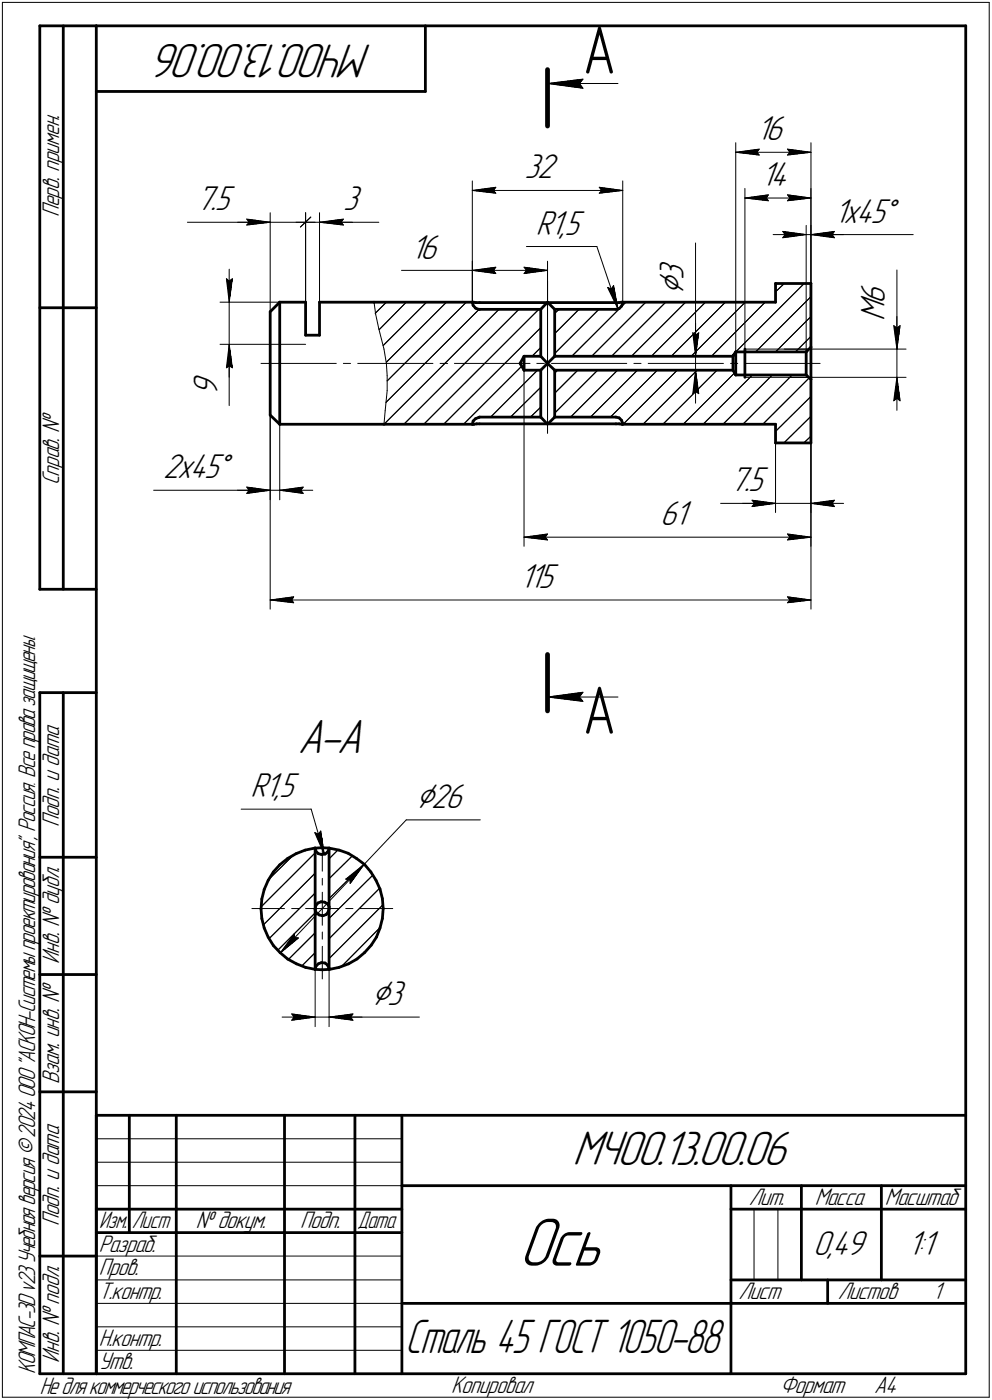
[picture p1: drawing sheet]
<svg xmlns="http://www.w3.org/2000/svg" width="211mm" height="298mm" viewBox="0 0 211 298" stroke-linecap="round" stroke-linejoin="round" font-family="sans-serif">
<g fill="none" stroke="#000" stroke-width=".21">
<path d="M.5 .5v297zM.5 .5h210zM116.5 17.8l7.5-1zM116.5 17.8l7.5 1zM116.5 17.8h15zM123.3 17.8l.7 1zM124 16.8l-.7 1zM210.5 .5v297zM100.5 38.5v25.8zM105.5 39.9l-.5 .7zM127.5 39.9l.5 .7zM127.5 39.9l5 .7z"/>
<path d="M132.5 38.5v25.8zM156.5 32.4l5-.7zM156.5 32.4l5 .6zM156.5 32.4h16.1zM156.5 30.4v44.5zM161 32.4l.5 .6zM161.5 31.7l-.5 .7zM167.6 33l5-.6zM167.6 31.7l.5 .7zM167.6 31.7l5 .7zM168.1 32.4l-.5 .6zM172.6 30.4v43.5z"/>
<path d="M39.9 47.3h17.6zM48.2 59.4l.6 .5zM48.2 59.4l.6 4.9zM48.8 59.9l.6-.5zM48.8 57.3v7zM49.4 59.4l-.6 4.9zM50.5 47.3h7zM52.5 46.7l5 .6zM52.5 46.7l.5 .6zM52.5 47.9l5-.6zM53 47.3l-.5 .6zM57.5 47.3h7.5z"/>
<path d="M57.5 45.3v21.1zM63 47.3h2zM63.9 48.3l2.2-2.1zM65 47.3h3zM65 45.3v19zM65 47.3h2.1zM68 47.3l5.1 .6zM68 47.3l5.1-.6zM68 47.3h7zM68 45.3v19zM68 47.3h12.6zM72.6 47.3l.5 .6z"/>
<path d="M73.1 46.7l-.5 .6zM85.4 57.6h15.1zM100.5 40.6l5-.7zM100.5 40.6l5 .5zM100.5 40.6h32zM100.5 57.6l5-.7zM100.5 57.6l5 .7zM100.5 57.6h16zM100.5 55.6v8.7zM105 40.6l.5 .5zM105 57.6l.5 .7zM105.5 56.9l-.5 .7z"/>
<path d="M111.5 58.3l5-.7zM111.5 56.9l.5 .7zM111.5 56.9l5 .7zM112 52.5h15zM112 57.6l-.5 .7zM116.5 59.9v19.4zM116.5 59.9v13.8zM116.5 55.6v8.8zM127 52.5l4.5 13.3zM127.5 41.1l5-.5zM128 40.6l-.5 .5zM148 51.7v24.2z"/>
<path d="M158.5 42.2l5-.7zM158.5 42.2l5 .6zM158.5 42.2h14.1zM158.5 40.1v34.8zM163.1 42.2l.4 .6zM163.5 41.5l-.4 .7zM164.5 50h7zM166.5 49.3l5 .7zM166.5 49.3l.5 .7zM166.5 50.6l5-.6zM167 50l-.5 .6zM167.6 42.8l5-.6z"/>
<path d="M167.6 41.5l.5 .7zM167.6 41.5l5 .7zM168.1 42.2l-.5 .6zM171.5 50h1.1zM171.5 48v26.9zM172.6 50l4.9 .6zM172.6 50l4.9-.7zM172.6 50h6.9zM172.6 48v26.8zM172.6 50h21.7zM172.6 40.1v36.2zM177 50l.5 .6z"/>
<path d="M177.5 49.3l-.5 .7zM190.8 57.5v16.8zM46.8 73.3h18.2zM46.8 64.3h12.7zM48.2 78.3l.6-.4zM48.8 73.3l-.6 5zM48.8 77.9l.6 .4zM48.8 73.3l.6 5zM48.8 73.3v7zM48.8 64.3v9zM48.8 73.3v13.1zM55.5 77.4h16z"/>
<path d="M73.1 77.4h1.5zM76.1 77.4h16zM79.6 64.3l.3 2.6zM79.9 66.9l.7 3.1zM80.6 70l1.1 4.3zM81.7 74.3l.5 3.1zM82.2 77.4l.2 2.6zM82.2 77.1l12.8-12.8zM82.2 64.3l-2.4 2.4zM86.4 64.3l-5.7 5.9zM90.8 64.3l-9.3 9.3zM93.6 77.4h1.6z"/>
<path d="M96.7 77.4h16.1zM111.5 78.8v37.5zM114.2 77.4h1.6zM115.1 74l-1.9 1.9zM116.5 75.2v1.8zM116.5 78.4v13.9zM117.3 77.4h16zM118 75.3l9.4-9.4zM118 71l5.2-5.1zM118 66.7l1-.8zM118.6 78.8l-.6 .7zM121.7 75.9l11.5-11.6z"/>
<path d="M122.9 78.8l-4.9 4.9zM129.3 61.2l2.2 4.6zM129.3 61.2l.7 .4zM130.6 60.8l-.6 .8zM130.6 60.8l.9 5zM134.4 75.9l11.5-11.6zM134.9 77.4h1.5zM135.6 78.8l-10 10zM137.4 64.3l-11.5 11.6zM137.9 77.4h16zM141.6 64.3l-11.5 11.6zM146 78.8h9.4z"/>
<path d="M146 75.9h9zM147.1 75.9l11.5-11.6zM147.4 70.9l.6 .5zM147.4 70.9l.6 5zM148 78.8l-.6 5zM148 78.8l.7 5zM148 78.8v7.1zM148 71.4l.7-.5zM148 68.8v7.1zM148 75.9v2.9zM148.3 78.8l-11.5 11.5zM148.7 70.9l-.7 5z"/>
<path d="M150.1 64.3l-11.5 11.6zM154.3 64.3l-11.5 11.6zM155.4 77.4h1.6zM156.3 79.4l-10.9 10.9zM156.5 74.9l-.9 1zM156.5 74.9l14.6-14.5zM158.5 77.4h16zM158.5 74.3h13.5zM160.8 74.9l11.8-11.7zM162.8 64.3l-11.4 11.6zM165 74.9l7.6-7.5zM165 62.1l1.9-1.7z"/>
<path d="M166.9 74.3h25.9zM169.2 74.9l3.4-3.3zM190.2 69.3l.6 .5zM190.2 69.3l.6 5zM190.8 69.8l.7-.5zM190.8 67.4v6.9zM190.8 74.3v6zM191.5 69.3l-.7 5zM57.5 88.4v18zM57.5 88.4v41.3zM59.5 90.3v16.1zM81.7 90.3l24.5-24.4z"/>
<path d="M82 87.5l-.3 2.8zM82.1 85.7l19.8-19.8zM82.4 80v3.1zM82.4 83.1l-.4 4.4zM82.4 81.1l16.8-16.8zM85.9 90.3l24.5-24.4zM90.2 90.3l24.4-24.4zM94.4 90.3l20.7-20.5zM98.6 90.3l12.4-12.3zM104.4 88.8l10-10zM108.6 88.8l6.5-6.3zM112.9 88.8l2.2-2.1z"/>
<path d="M118 88l9.2-9.2zM121.4 88.8l10-10zM129.9 88.8l10-10zM132.6 90.3l11.5-11.5zM141.1 90.3l11.5-11.5zM147.4 83.8l.6-.4zM148 83.4l.7 .4zM149.6 90.3l10.5-10.5zM153.8 90.3l10.5-10.5zM158.1 90.3l10.5-10.5zM158.5 80.3h13.5zM162.3 90.3l9.9-9.9z"/>
<path d="M165 94.3v14.8zM165 91.9l7.6-7.5zM166.8 94.3l5.8-5.7zM167.8 80.3h25zM171 94.3l1.6-1.4zM172.6 94.3v35.4zM172.6 94.3v14.8zM172.6 94.3v22zM190.2 85.3l.6-.5zM190.8 80.3l-.6 5zM190.8 84.8l.7 .5zM190.8 80.3l.7 5z"/>
<path d="M190.8 80.3v7.1zM32.7 104.4h24.8zM50.5 104.4h7zM52.5 103.7l5 .7zM52.5 103.7l.5 .7zM52.5 105.1l5-.7zM53 104.4l-.5 .7zM57.5 104.4h2zM59.5 104.4l5 .7zM59.5 104.4l5-.7zM59.5 104.4h7zM64 104.4l.5 .7z"/>
<path d="M64.5 103.7l-.5 .7zM111.5 114.4l5-.7zM111.5 114.4l5 .6zM111.5 114.4h61.1zM116 114.4l.5 .6zM116.5 113.7l-.5 .7zM153.3 107.2h11.7zM158 107.2h7zM160 106.5l5 .7zM160 106.5l.5 .7zM160 107.9l5-.7zM160.5 107.2l-.5 .7z"/>
<path d="M165 107.2h7.6zM167.6 115l5-.6zM167.6 113.7l.5 .7zM167.6 113.7l5 .7zM168.1 114.4l-.5 .6zM172.6 107.2l4.9 .7zM172.6 107.2l4.9-.7zM172.6 107.2h6.9zM177 107.2l.5 .7zM177.5 106.5l-.5 .7zM57.5 127.8l5-.7zM57.5 127.8l5 .6z"/>
<path d="M57.5 127.8h115.1zM62.1 127.8l.4 .6zM62.5 127.1l-.4 .7zM167.6 128.4l5-.6zM167.6 127.1l.5 .7zM167.6 127.1l5 .7zM168.1 127.8l-.5 .6zM116.5 148.4l7.5-1zM116.5 148.4l7.5 1zM116.5 148.4h15zM123.3 148.4l.7 1zM124 147.4l-.7 1z"/>
<path d="M51.3 172.3h14.9zM66.2 172.3l2.8 9.6zM67 177.3l2 4.6zM67 177.3l.7 .3zM68.2 177l-.5 .6zM68.2 177l.8 4.9zM68.6 178.5v7zM86.4 174.6l-8.9 9.5zM86.4 174.6h15.8zM53.6 193.5h6.9zM55.5 193.1l11.6-11.5zM56 196.9l11.1-11z"/>
<path d="M57.1 187.4l5.4-5.4zM57.2 199.9l9.9-9.7zM62.1 193.5h1.5zM62.6 198.9l-3 4zM62.6 198.9l.1 .7zM62.7 199.6l.8 .1zM65 193.5h3.6zM68.6 193.5h3.5zM68.6 198.5v1.5zM68.6 193.5v3.5zM68.6 187v1.5zM68.6 190v3.5z"/>
<path d="M70 199.9l10.8-10.8zM70 195.6l9.4-9.3zM70 191.3l7.5-7.3zM70 187.1l5-4.9zM72 180.9l-2 2zM73.6 193.5h1.5zM73.6 187.2l.8 .1zM73.6 187.2l3.9-3.1zM74.4 187.3l.1 .8zM76.5 193.5h7.1zM77.5 184.1l-3 4zM77.5 184.1l-17.9 18.8z"/>
<path d="M80.9 197.4l-8.3 8.5zM81.5 192.6l-11.5 11.5zM59.1 202.4l8-8zM59.6 202.9l3.9-3.2zM60 216.6h7.1zM61.4 204.3l5.7-5.7zM62.1 215.9l5 .7zM62.1 215.9l.5 .7zM62.1 217.3l5-.7zM62.6 216.6l-.5 .7zM64.2 205.7l2.9-2.8zM67.1 216.6h2.9z"/>
<path d="M67.1 206.4v12.2zM68.6 201.5v6.9zM70 216.6l5.1 .7zM70 216.6l5.1-.7zM70 216.6h7zM70 216.6h19.2zM70 206.4v12.2zM74.6 216.6l.5 .7zM75.1 215.9l-.5 .7zM20.5 247.5h65zM20.5 252.5h65zM20.5 242.5h65z"/>
<path d="M160.4 257.5v15zM165.5 257.5v15zM20.5 267.5h65zM20.5 272.5h65zM20.5 277.5h65zM.5 297.5h210zM20.5 282.5h65zM20.5 287.5h65z"/>
</g>
<g fill="#000" stroke="#000" stroke-width=".21">
<path d="M116.5 17.8h6.8zM117.2 17.9h6.2zM117.8 17.9h5.6zM118.4 18h5.1zM119 18.1h4.5zM119.7 18.2h3.9zM120.3 18.3h3.4zM120.9 18.4h2.9zM121.6 18.5h2.2zM122.2 18.5h1.7zM122.9 18.6h1.1zM123.4 18.7h.6z"/>
<path d="M123.4 16.9h.6zM122.7 17h1.3zM122 17.1h1.9zM121.3 17.2h2.5zM120.6 17.3h3.1zM120 17.4h3.7zM119.3 17.4h4.3zM118.6 17.5h4.9zM117.9 17.6h5.5zM117.3 17.7h6.1z"/>
<path d="M104.9 40h.6zM104.3 40h1.1zM103.6 40.1h1.7zM103 40.2h2.2zM102.4 40.3h2.8zM101.8 40.4h3.4zM101.2 40.5h3.9z"/>
<path d="M127.6 40h.6zM127.7 40h1.1zM127.8 40.1h1.7zM127.8 40.2h2.2zM127.8 40.3h2.8zM127.9 40.4h3.4zM128 40.5h3.9z"/>
<path d="M156.5 32.4h4.5zM157.3 32.5h3.8zM158 32.6h3.2zM158.7 32.7h2.6zM159.4 32.8h2zM160.2 32.9h1.3zM160.9 32.9h.6z"/>
<path d="M161 31.8h.5zM160.4 31.9h1.1zM159.7 32h1.7zM159.1 32.1h2.2zM158.5 32.2h2.8zM157.8 32.3h3.4zM157.2 32.3h3.9z"/>
<path d="M167.6 31.8h.6zM167.7 31.9h1.1zM167.8 32h1.7zM167.8 32.1h2.3zM167.9 32.2h2.8zM168 32.3h3.4zM168.1 32.3h3.9z"/>
<path d="M168.1 32.4h4.5zM168.1 32.5h3.8zM168 32.6h3.2zM167.9 32.7h2.5zM167.8 32.8h2zM167.7 32.9h1.3zM167.6 32.9h.7z"/>
<path d="M48.3 59.5h.1zM48.3 59.6h.2zM48.3 59.7h.3zM48.3 59.8h.4zM48.3 59.9h.5zM48.3 59.9h.5zM48.3 60h.5zM48.3 60.1h.5zM48.3 60.2h.5zM48.3 60.3h.5zM48.3 60.4h.5zM48.3 60.5h.5zM48.3 60.5h.5zM48.3 60.6h.5zM48.3 60.7h.5zM48.4 60.8h.4zM48.4 60.9h.4zM48.4 61h.4zM48.4 61h.4zM48.4 61.1h.4zM48.4 61.2h.4zM48.4 61.3h.4zM48.4 61.4h.4zM48.4 61.5h.4zM48.5 61.6h.3zM48.5 61.6h.3zM48.5 61.7h.3zM48.5 61.8h.3zM48.5 61.9h.3zM48.5 62h.3zM48.5 62.1h.3zM48.5 62.1h.3zM48.6 62.2h.2zM48.6 62.3h.2zM48.6 62.4h.2zM48.6 62.5h.2zM48.6 62.6h.2zM48.6 62.7h.2zM48.6 62.7h.2zM48.6 62.8h.2zM48.6 62.9h.2z"/>
<path d="M49.3 59.5h.1zM49.1 59.6h.3zM49 59.7h.4zM48.9 59.8h.5zM48.8 59.9h.6zM48.8 59.9h.6zM48.8 60h.6zM48.8 60.1h.6zM48.8 60.2h.6zM48.8 60.3h.6zM48.8 60.4h.6zM48.8 60.5h.6zM48.8 60.5h.6zM48.8 60.6h.5zM48.8 60.7h.5zM48.8 60.8h.5zM48.8 60.9h.5zM48.8 61h.5zM48.8 61h.5zM48.8 61.1h.5zM48.8 61.2h.5zM48.8 61.3h.4zM48.8 61.4h.4zM48.8 61.5h.4zM48.8 61.6h.4zM48.8 61.6h.4zM48.8 61.7h.4zM48.8 61.8h.4zM48.8 61.9h.3zM48.8 62h.3zM48.8 62.1h.3zM48.8 62.1h.3zM48.8 62.2h.3zM48.8 62.3h.3zM48.8 62.4h.3zM48.8 62.5h.2zM48.8 62.6h.2zM48.8 62.7h.2zM48.8 62.7h.2zM48.8 62.8h.2zM48.8 62.9h.2zM48.8 63h.2zM48.8 63.1h.2zM48.8 63.2h.1zM48.8 63.2h.1zM48.8 63.3h.1zM48.8 63.4h.1zM48.8 63.5h.1zM48.8 63.6h.1zM48.8 63.7h.1z"/>
<path d="M52.6 46.7h.6zM52.7 46.8h1.1zM52.7 46.9h1.7zM52.7 47h2.3zM52.8 47.1h2.8zM52.9 47.2h3.4zM53 47.2h3.9z"/>
<path d="M53 47.3h4.5zM53 47.4h3.8zM52.9 47.5h3.2zM52.8 47.6h2.6zM52.7 47.7h2zM52.7 47.8h1.2zM52.6 47.8h.7z"/>
<path d="M68 47.3h4.6zM68.7 47.4h3.9zM69.5 47.5h3.2zM70.2 47.6h2.6zM71 47.7h1.9zM71.6 47.8h1.4zM72.4 47.8h.7z"/>
<path d="M72.5 46.7h.6zM71.8 46.8h1.2zM71.2 46.9h1.7zM70.5 47h2.3zM69.9 47.1h2.9zM69.3 47.2h3.4zM68.7 47.2h3.9z"/>
<path d="M100.5 40.6h4.5zM101.3 40.6h3.8zM101.9 40.7h3.3zM102.7 40.8h2.5zM103.4 40.9h1.9zM104.1 41h1.3zM104.8 41.1h.7z"/>
<path d="M100.5 57.6h4.5zM101.2 57.7h3.9zM101.8 57.7h3.4zM102.4 57.8h2.8zM103 57.9h2.2zM103.6 58h1.7zM104.3 58.1h1.1zM104.9 58.2h.6z"/>
<path d="M104.9 57h.6zM104.3 57.1h1.1zM103.6 57.1h1.7zM103 57.2h2.2zM102.4 57.3h2.8zM101.8 57.4h3.4zM101.2 57.5h3.9z"/>
<path d="M111.6 57h.6zM111.7 57.1h1.1zM111.8 57.1h1.7zM111.8 57.2h2.2zM111.8 57.3h2.8zM111.9 57.4h3.4zM112 57.5h3.9z"/>
<path d="M112 57.6h4.5zM112 57.7h3.9zM111.9 57.7h3.4zM111.8 57.8h2.8zM111.8 57.9h2.2zM111.8 58h1.7zM111.7 58.1h1.1zM111.6 58.2h.6z"/>
<path d="M128 40.6h4.5zM128 40.6h3.8zM127.9 40.7h3.2zM127.8 40.8h2.6zM127.8 40.9h1.9zM127.7 41h1.2zM127.6 41.1h.7z"/>
<path d="M158.5 42.2h4.6zM159.3 42.2h3.9zM159.9 42.3h3.3zM160.7 42.4h2.6zM161.4 42.5h1.9zM162.1 42.6h1.3zM162.8 42.7h.7z"/>
<path d="M162.9 41.6h.6zM162.3 41.7h1.1zM161.6 41.7h1.8zM161 41.8h2.3zM160.4 41.9h2.8zM159.8 42h3.4zM159.2 42.1h4z"/>
<path d="M166.6 49.4h.6zM166.7 49.4h1.1zM166.8 49.5h1.7zM166.8 49.6h2.3zM166.9 49.7h2.8zM167 49.8h3.3zM167 49.9h3.9z"/>
<path d="M167 50h4.5zM167 50h3.9zM167 50.1h3.3zM166.9 50.2h2.8zM166.8 50.3h2.3zM166.8 50.4h1.7zM166.7 50.5h1.1zM166.6 50.5h.6z"/>
<path d="M167.6 41.6h.6zM167.7 41.7h1.1zM167.8 41.7h1.7zM167.8 41.8h2.3zM167.9 41.9h2.8zM168 42h3.4zM168.1 42.1h3.9z"/>
<path d="M168.1 42.2h4.5zM168.1 42.2h3.8zM168 42.3h3.2zM167.9 42.4h2.5zM167.8 42.5h2zM167.7 42.6h1.3zM167.6 42.7h.7z"/>
<path d="M172.6 50h4.4zM173.2 50h3.9zM173.8 50.1h3.4zM174.5 50.2h2.8zM175.1 50.3h2.2zM175.7 50.4h1.7zM176.4 50.5h1.1zM177 50.5h.5z"/>
<path d="M177 49.4h.5zM176.4 49.4h1.1zM175.7 49.5h1.7zM175.1 49.6h2.2zM174.5 49.7h2.8zM173.8 49.8h3.4zM173.2 49.9h3.9z"/>
<path d="M48.6 74.8h.2zM48.6 74.8h.2zM48.6 74.9h.2zM48.6 75h.2zM48.6 75.1h.2zM48.6 75.2h.2zM48.6 75.3h.2zM48.6 75.4h.2zM48.6 75.4h.2zM48.5 75.5h.3zM48.5 75.6h.3zM48.5 75.7h.3zM48.5 75.8h.3zM48.5 75.9h.3zM48.5 75.9h.3zM48.5 76h.3zM48.5 76.1h.3zM48.4 76.2h.4zM48.4 76.3h.4zM48.4 76.4h.4zM48.4 76.5h.4zM48.4 76.5h.4zM48.4 76.6h.4zM48.4 76.7h.4zM48.4 76.8h.4zM48.4 76.9h.4zM48.3 77h.5zM48.3 77h.5zM48.3 77.1h.5zM48.3 77.2h.5zM48.3 77.3h.5zM48.3 77.4h.5zM48.3 77.5h.5zM48.3 77.6h.5zM48.3 77.6h.5zM48.3 77.7h.5zM48.3 77.8h.5zM48.3 77.9h.5zM48.3 78h.4zM48.3 78.1h.3zM48.3 78.1h.1z"/>
<path d="M48.8 74h.1zM48.8 74.1h.1zM48.8 74.2h.1zM48.8 74.3h.1zM48.8 74.3h.1zM48.8 74.4h.1zM48.8 74.5h.1zM48.8 74.6h.2zM48.8 74.7h.2zM48.8 74.8h.2zM48.8 74.8h.2zM48.8 74.9h.2zM48.8 75h.2zM48.8 75.1h.2zM48.8 75.2h.2zM48.8 75.3h.3zM48.8 75.4h.3zM48.8 75.4h.3zM48.8 75.5h.3zM48.8 75.6h.3zM48.8 75.7h.3zM48.8 75.8h.3zM48.8 75.9h.4zM48.8 75.9h.4zM48.8 76h.4zM48.8 76.1h.4zM48.8 76.2h.4zM48.8 76.3h.4zM48.8 76.4h.4zM48.8 76.5h.5zM48.8 76.5h.5zM48.8 76.6h.5zM48.8 76.7h.5zM48.8 76.8h.5zM48.8 76.9h.5zM48.8 77h.5zM48.8 77h.5zM48.8 77.1h.6zM48.8 77.2h.6zM48.8 77.3h.6zM48.8 77.4h.6zM48.8 77.5h.6zM48.8 77.6h.6zM48.8 77.6h.6zM48.8 77.7h.6zM48.8 77.8h.6zM48.8 77.9h.6zM48.9 78h.5zM49.1 78.1h.3zM49.2 78.1h.2z"/>
<path d="M129.4 61.3h.1zM129.4 61.4h.3zM129.5 61.5h.4zM129.5 61.6h.5zM129.5 61.6h.6zM129.5 61.7h.6zM129.6 61.8h.6zM129.6 61.9h.6zM129.7 62h.5zM129.7 62.1h.6zM129.8 62.1h.5zM129.8 62.2h.5zM129.9 62.3h.5zM129.9 62.4h.5zM130 62.5h.4zM130 62.6h.5zM130 62.7h.5zM130 62.7h.5zM130.1 62.8h.5zM130.1 62.9h.5zM130.2 63h.4zM130.2 63.1h.4zM130.3 63.2h.3zM130.3 63.2h.3zM130.4 63.3h.3zM130.4 63.4h.3zM130.4 63.5h.3zM130.5 63.6h.3zM130.5 63.7h.3zM130.6 63.8h.2zM130.6 63.8h.3zM130.6 63.9h.3zM130.6 64h.3zM130.7 64.1h.3zM130.7 64.2h.3zM130.8 64.3h.2zM130.8 64.3h.3zM130.9 64.4h.2zM130.9 64.5h.2zM131 64.6h.1zM131 64.7h.1zM131.1 64.9h.1z"/>
<path d="M130.5 61h.1zM130.4 61h.2zM130.4 61.1h.2zM130.3 61.2h.3zM130.2 61.3h.5zM130.2 61.4h.5zM130.1 61.5h.6zM130 61.6h.7zM130.1 61.6h.6zM130.1 61.7h.7zM130.2 61.8h.6zM130.2 61.9h.6zM130.2 62h.6zM130.3 62.1h.5zM130.3 62.1h.5zM130.3 62.2h.6zM130.4 62.3h.5zM130.4 62.4h.5zM130.4 62.5h.5zM130.5 62.6h.4zM130.5 62.7h.5zM130.5 62.7h.5zM130.6 62.8h.4zM130.6 62.9h.4zM130.6 63h.4zM130.6 63.1h.5zM130.6 63.2h.5zM130.6 63.2h.5zM130.7 63.3h.4zM130.7 63.4h.4zM130.7 63.5h.4zM130.8 63.6h.3zM130.8 63.7h.3zM130.8 63.8h.3zM130.9 63.8h.2zM130.9 63.9h.2zM130.9 64h.3zM131 64.1h.2zM131 64.2h.2zM131 64.3h.2zM131.1 64.3h.1zM131.1 64.4h.2zM131.1 64.5h.2zM131.1 64.6h.2zM131.1 64.7h.2zM131.1 64.8h.2zM131.2 64.9h.2zM131.2 65h.2z"/>
<path d="M147.5 71h.2zM147.5 71.1h.2zM147.5 71.2h.3zM147.5 71.3h.4zM147.5 71.4h.5zM147.5 71.5h.5zM147.5 71.5h.5zM147.6 71.6h.4zM147.6 71.7h.4zM147.6 71.8h.4zM147.6 71.9h.4zM147.6 72h.4zM147.6 72.1h.4zM147.6 72.1h.4zM147.6 72.2h.4zM147.7 72.3h.3zM147.7 72.4h.3zM147.7 72.5h.3zM147.7 72.6h.3zM147.7 72.6h.3zM147.7 72.7h.3zM147.7 72.8h.3zM147.7 72.9h.3zM147.7 73h.3zM147.7 73.1h.3zM147.7 73.2h.3zM147.7 73.2h.3zM147.7 73.3h.3zM147.7 73.4h.3zM147.7 73.5h.3zM147.7 73.6h.3zM147.7 73.7h.3zM147.8 73.7h.2zM147.8 73.8h.2zM147.8 73.9h.2zM147.8 74h.2zM147.8 74.1h.2zM147.8 74.2h.2zM147.8 74.3h.2zM147.8 74.3h.2zM147.8 74.4h.2z"/>
<path d="M147.8 80.3h.2zM147.8 80.3h.2zM147.8 80.4h.2zM147.8 80.5h.2zM147.8 80.6h.2zM147.8 80.7h.2zM147.8 80.8h.2zM147.8 80.9h.2zM147.8 80.9h.2zM147.7 81h.3zM147.7 81.1h.3zM147.7 81.2h.3zM147.7 81.3h.3zM147.7 81.4h.3zM147.7 81.4h.3zM147.7 81.5h.3zM147.7 81.6h.3zM147.7 81.7h.3zM147.7 81.8h.3zM147.7 81.9h.3zM147.7 82h.3zM147.7 82h.3zM147.7 82.1h.3zM147.7 82.2h.3zM147.7 82.3h.3zM147.7 82.4h.3zM147.6 82.5h.4zM147.6 82.5h.4zM147.6 82.6h.4zM147.6 82.7h.4zM147.6 82.8h.4zM147.6 82.9h.4zM147.6 83h.4zM147.6 83.1h.4zM147.5 83.1h.5zM147.5 83.2h.5zM147.5 83.3h.5zM147.5 83.4h.5zM147.5 83.5h.4zM147.5 83.6h.3zM147.5 83.7h.2z"/>
<path d="M148 79.5h.2zM148 79.6h.2zM148 79.7h.2zM148 79.8h.2zM148 79.8h.2zM148 79.9h.2zM148 80h.2zM148 80.1h.3zM148 80.2h.3zM148 80.3h.3zM148 80.3h.3zM148 80.4h.3zM148 80.5h.3zM148 80.6h.3zM148 80.7h.3zM148 80.8h.3zM148 80.9h.3zM148 80.9h.3zM148 81h.3zM148 81.1h.3zM148 81.2h.3zM148 81.3h.3zM148 81.4h.4zM148 81.4h.4zM148 81.5h.4zM148 81.6h.4zM148 81.7h.4zM148 81.8h.4zM148 81.9h.4zM148 82h.5zM148 82h.5zM148 82.1h.5zM148 82.2h.5zM148 82.3h.5zM148 82.4h.5zM148 82.5h.5zM148 82.5h.5zM148 82.6h.6zM148 82.7h.6zM148 82.8h.6zM148 82.9h.6zM148 83h.6zM148 83.1h.6zM148 83.1h.6zM148 83.2h.7zM148 83.3h.7zM148 83.4h.7zM148.2 83.5h.5zM148.3 83.6h.4zM148.4 83.7h.3z"/>
<path d="M148.5 71h.2zM148.3 71.1h.4zM148.3 71.2h.4zM148.2 71.3h.5zM148 71.4h.7zM148 71.5h.7zM148 71.5h.6zM148 71.6h.6zM148 71.7h.6zM148 71.8h.6zM148 71.9h.6zM148 72h.6zM148 72.1h.6zM148 72.1h.5zM148 72.2h.5zM148 72.3h.5zM148 72.4h.5zM148 72.5h.5zM148 72.6h.5zM148 72.6h.5zM148 72.7h.5zM148 72.8h.4zM148 72.9h.4zM148 73h.4zM148 73.1h.4zM148 73.2h.4zM148 73.2h.4zM148 73.3h.4zM148 73.4h.3zM148 73.5h.3zM148 73.6h.3zM148 73.7h.3zM148 73.7h.3zM148 73.8h.3zM148 73.9h.3zM148 74h.3zM148 74.1h.3zM148 74.2h.3zM148 74.3h.3zM148 74.3h.3zM148 74.4h.3zM148 74.5h.3zM148 74.6h.3zM148 74.7h.2zM148 74.8h.2zM148 74.8h.2zM148 74.9h.2zM148 75h.2zM148 75.1h.2zM148 75.2h.2z"/>
<path d="M190.2 69.5h.2zM190.2 69.6h.3zM190.2 69.7h.5zM190.2 69.8h.6zM190.2 69.8h.6zM190.2 69.9h.6zM190.3 70h.5zM190.3 70.1h.5zM190.3 70.2h.5zM190.3 70.3h.5zM190.3 70.4h.5zM190.3 70.4h.5zM190.3 70.5h.5zM190.4 70.6h.4zM190.4 70.7h.4zM190.4 70.8h.4zM190.4 70.9h.4zM190.4 71h.4zM190.4 71h.4zM190.4 71.1h.4zM190.4 71.2h.4zM190.5 71.3h.3zM190.5 71.4h.3zM190.5 71.5h.3zM190.5 71.5h.3zM190.5 71.6h.3zM190.5 71.7h.3zM190.5 71.8h.3zM190.6 71.9h.2zM190.6 72h.2zM190.6 72.1h.2zM190.6 72.1h.2zM190.6 72.2h.2zM190.6 72.3h.2zM190.6 72.4h.2zM190.7 72.5h.1zM190.7 72.6h.1zM190.7 72.6h.1zM190.7 72.7h.1zM190.7 72.8h.1zM190.7 72.9h.1zM190.7 73h.1zM190.7 73.1h.1z"/>
<path d="M191.3 69.5h.2zM191.2 69.6h.3zM191.1 69.7h.4zM191 69.8h.5zM190.8 69.8h.7zM190.8 69.9h.7zM190.8 70h.6zM190.8 70.1h.6zM190.8 70.2h.6zM190.8 70.3h.6zM190.8 70.4h.6zM190.8 70.4h.6zM190.8 70.5h.6zM190.8 70.6h.5zM190.8 70.7h.5zM190.8 70.8h.5zM190.8 70.9h.5zM190.8 71h.5zM190.8 71h.5zM190.8 71.1h.5zM190.8 71.2h.5zM190.8 71.3h.5zM190.8 71.4h.5zM190.8 71.5h.5zM190.8 71.5h.5zM190.8 71.6h.5zM190.8 71.7h.5zM190.8 71.8h.5zM190.8 71.9h.4zM190.8 72h.4zM190.8 72.1h.4zM190.8 72.1h.4zM190.8 72.2h.4zM190.8 72.3h.4zM190.8 72.4h.4zM190.8 72.5h.3zM190.8 72.6h.3zM190.8 72.6h.3zM190.8 72.7h.3zM190.8 72.8h.3zM190.8 72.9h.3zM190.8 73h.3zM190.8 73.1h.3zM190.8 73.2h.2zM190.8 73.2h.2zM190.8 73.3h.2zM190.8 73.4h.2zM190.8 73.5h.2zM190.8 73.6h.2zM190.8 73.7h.2z"/>
<path d="M190.7 81.6h.1zM190.7 81.7h.1zM190.7 81.8h.1zM190.7 81.9h.1zM190.7 82h.1zM190.7 82h.1zM190.7 82.1h.1zM190.7 82.2h.1zM190.6 82.3h.2zM190.6 82.4h.2zM190.6 82.5h.2zM190.6 82.5h.2zM190.6 82.6h.2zM190.6 82.7h.2zM190.6 82.8h.2zM190.5 82.9h.3zM190.5 83h.3zM190.5 83.1h.3zM190.5 83.1h.3zM190.5 83.2h.3zM190.5 83.3h.3zM190.5 83.4h.3zM190.4 83.5h.4zM190.4 83.6h.4zM190.4 83.7h.4zM190.4 83.7h.4zM190.4 83.8h.4zM190.4 83.9h.4zM190.4 84h.4zM190.4 84.1h.4zM190.3 84.2h.5zM190.3 84.2h.5zM190.3 84.3h.5zM190.3 84.4h.5zM190.3 84.5h.5zM190.3 84.6h.5zM190.3 84.7h.5zM190.2 84.8h.6zM190.2 84.8h.6zM190.2 84.9h.6zM190.2 85h.5zM190.2 85.1h.3zM190.2 85.2h.2z"/>
<path d="M190.8 81h.2zM190.8 81.1h.2zM190.8 81.2h.2zM190.8 81.3h.2zM190.8 81.4h.2zM190.8 81.4h.2zM190.8 81.5h.2zM190.8 81.6h.3zM190.8 81.7h.3zM190.8 81.8h.3zM190.8 81.9h.3zM190.8 82h.3zM190.8 82h.3zM190.8 82.1h.3zM190.8 82.2h.3zM190.8 82.3h.4zM190.8 82.4h.4zM190.8 82.5h.4zM190.8 82.5h.4zM190.8 82.6h.4zM190.8 82.7h.4zM190.8 82.8h.4zM190.8 82.9h.5zM190.8 83h.5zM190.8 83.1h.5zM190.8 83.1h.5zM190.8 83.2h.5zM190.8 83.3h.5zM190.8 83.4h.5zM190.8 83.5h.5zM190.8 83.6h.5zM190.8 83.7h.5zM190.8 83.7h.5zM190.8 83.8h.5zM190.8 83.9h.5zM190.8 84h.5zM190.8 84.1h.5zM190.8 84.2h.6zM190.8 84.2h.6zM190.8 84.3h.6zM190.8 84.4h.6zM190.8 84.5h.6zM190.8 84.6h.6zM190.8 84.7h.6zM190.8 84.8h.7zM190.8 84.8h.7zM191 84.9h.5zM191.1 85h.4zM191.2 85.1h.3zM191.3 85.2h.2z"/>
<path d="M52.6 103.8h.6zM52.7 103.9h1.1zM52.7 104h1.7zM52.7 104.1h2.3zM52.8 104.1h2.8zM52.9 104.2h3.4zM53 104.3h3.9z"/>
<path d="M53 104.4h4.5zM53 104.5h3.9zM52.9 104.6h3.4zM52.8 104.6h2.8zM52.7 104.7h2.3zM52.7 104.8h1.7zM52.7 104.9h1.1zM52.6 105h.6z"/>
<path d="M59.5 104.4h4.5zM60.2 104.5h3.9zM60.8 104.6h3.4zM61.5 104.6h2.8zM62.1 104.7h2.2zM62.7 104.8h1.6zM63.3 104.9h1.1zM63.9 105h.6z"/>
<path d="M63.9 103.8h.6zM63.3 103.9h1.1zM62.7 104h1.6zM62.1 104.1h2.2zM61.5 104.1h2.8zM60.8 104.2h3.4zM60.2 104.3h3.9z"/>
<path d="M111.5 114.4h4.5zM112.3 114.5h3.8zM112.9 114.6h3.3zM113.7 114.6h2.5zM114.4 114.7h1.9zM115.1 114.8h1.3zM115.8 114.9h.7z"/>
<path d="M115.9 113.8h.6zM115.3 113.9h1.1zM114.6 114h1.7zM114 114h2.2zM113.5 114.1h2.7zM112.8 114.2h3.4zM112.2 114.3h3.9z"/>
<path d="M160.1 106.6h.6zM160.2 106.7h1.1zM160.3 106.8h1.7zM160.3 106.8h2.3zM160.4 106.9h2.8zM160.4 107h3.4zM160.5 107.1h3.9z"/>
<path d="M160.5 107.2h4.5zM160.5 107.3h3.9zM160.4 107.4h3.4zM160.4 107.4h2.8zM160.3 107.5h2.3zM160.3 107.6h1.7zM160.2 107.7h1.1zM160.1 107.8h.6z"/>
<path d="M167.6 113.8h.6zM167.7 113.9h1.1zM167.8 114h1.7zM167.8 114h2.3zM167.9 114.1h2.8zM168 114.2h3.4zM168.1 114.3h3.9z"/>
<path d="M168.1 114.4h4.5zM168.1 114.5h3.8zM168 114.6h3.2zM167.9 114.6h2.5zM167.8 114.7h2zM167.7 114.8h1.3zM167.6 114.9h.7z"/>
<path d="M172.6 107.2h4.4zM173.2 107.3h3.9zM173.8 107.4h3.4zM174.5 107.4h2.8zM175.1 107.5h2.2zM175.7 107.6h1.7zM176.4 107.7h1.1zM177 107.8h.5z"/>
<path d="M177 106.6h.5zM176.4 106.7h1.1zM175.7 106.8h1.7zM175.1 106.8h2.2zM174.5 106.9h2.8zM173.8 107h3.4zM173.2 107.1h3.9z"/>
<path d="M57.5 127.8h4.6zM58.3 127.8h3.8zM58.9 127.9h3.3zM59.7 128h2.6zM60.4 128.1h1.9zM61.1 128.2h1.3zM61.8 128.3h.7z"/>
<path d="M61.9 127.2h.6zM61.3 127.3h1.1zM60.6 127.3h1.8zM60 127.4h2.3zM59.4 127.5h2.8zM58.8 127.6h3.4zM58.2 127.7h3.9z"/>
<path d="M167.6 127.2h.6zM167.7 127.3h1.1zM167.8 127.3h1.7zM167.8 127.4h2.3zM167.9 127.5h2.8zM168 127.6h3.4zM168.1 127.7h3.9z"/>
<path d="M168.1 127.8h4.5zM168.1 127.8h3.8zM168 127.9h3.2zM167.9 128h2.5zM167.8 128.1h2zM167.7 128.2h1.3zM167.6 128.3h.7z"/>
<path d="M116.5 148.4h6.8zM117.3 148.5h6.1zM117.9 148.6h5.5zM118.6 148.7h4.9zM119.3 148.8h4.3zM120 148.8h3.7zM120.6 148.9h3.1zM121.3 149h2.5zM122 149.1h1.9zM122.7 149.2h1.3zM123.4 149.3h.6z"/>
<path d="M123.4 147.5h.6zM122.9 147.6h1.1zM122.2 147.7h1.7zM121.6 147.7h2.2zM120.9 147.8h2.9zM120.3 147.9h3.4zM119.7 148h3.9zM119 148.1h4.5zM118.4 148.2h5.1zM117.8 148.3h5.6zM117.2 148.3h6.2z"/>
<path d="M67.1 177.4h.1zM67.1 177.5h.3zM67.1 177.5h.5zM67.1 177.6h.6zM67.2 177.7h.6zM67.2 177.8h.6zM67.3 177.9h.5zM67.3 178h.6zM67.3 178.1h.6zM67.4 178.1h.5zM67.4 178.2h.6zM67.5 178.3h.5zM67.5 178.4h.5zM67.6 178.5h.4zM67.6 178.6h.5zM67.6 178.6h.5zM67.6 178.7h.5zM67.6 178.8h.6zM67.7 178.9h.5zM67.7 179h.5zM67.8 179.1h.4zM67.8 179.2h.4zM67.9 179.2h.3zM67.9 179.3h.3zM67.9 179.4h.4zM68 179.5h.3zM68 179.6h.3zM68.1 179.7h.3zM68.1 179.7h.3zM68.2 179.8h.2zM68.2 179.9h.2zM68.2 180h.3zM68.2 180.1h.3zM68.2 180.2h.3zM68.3 180.3h.3zM68.3 180.3h.3zM68.4 180.4h.2zM68.4 180.5h.2zM68.5 180.6h.2zM68.5 180.7h.2zM68.5 180.8h.2zM68.6 180.8h.1zM68.6 180.9h.1zM68.7 181.1h.1z"/>
<path d="M68.2 177.1h.1zM68.1 177.2h.2zM68 177.3h.3zM68 177.4h.3zM67.9 177.5h.4zM67.8 177.5h.6zM67.7 177.6h.7zM67.8 177.7h.6zM67.8 177.8h.6zM67.8 177.9h.6zM67.9 178h.5zM67.9 178.1h.5zM67.9 178.1h.6zM68 178.2h.5zM68 178.3h.5zM68 178.4h.5zM68 178.5h.5zM68.1 178.6h.4zM68.1 178.6h.5zM68.1 178.7h.5zM68.2 178.8h.4zM68.2 178.9h.4zM68.2 179h.4zM68.2 179.1h.4zM68.2 179.2h.4zM68.2 179.2h.5zM68.2 179.3h.5zM68.3 179.4h.4zM68.3 179.5h.4zM68.3 179.6h.4zM68.4 179.7h.3zM68.4 179.7h.3zM68.4 179.8h.3zM68.4 179.9h.3zM68.5 180h.2zM68.5 180.1h.2zM68.5 180.2h.2zM68.6 180.3h.1zM68.6 180.3h.2zM68.6 180.4h.2zM68.6 180.5h.2zM68.7 180.6h.1zM68.7 180.7h.1zM68.7 180.8h.1zM68.7 180.8h.2zM68.7 180.9h.2zM68.7 181h.2z"/>
<path d="M62.5 199.1h.2zM62.4 199.1h.3zM62.4 199.2h.3zM62.3 199.3h.4zM62.2 199.4h.5zM62.1 199.5h.6zM62.1 199.6h.6zM62.1 199.6h.6zM62 199.7h.7zM61.9 199.8h.8zM61.9 199.9h.7zM61.8 200h.7zM61.7 200.1h.7zM61.7 200.2h.6zM61.6 200.2h.6zM61.6 200.3h.5zM61.5 200.4h.6zM61.5 200.5h.5zM61.4 200.6h.5zM61.3 200.7h.5zM61.2 200.7h.5zM61.2 200.8h.4zM61.1 200.9h.5zM61 201h.5zM61 201.1h.4zM61 201.2h.3zM60.9 201.3h.3zM60.8 201.3h.4zM60.8 201.4h.3zM60.7 201.5h.3zM60.6 201.6h.4zM60.5 201.7h.4zM60.5 201.8h.3zM60.5 201.8h.2zM60.4 201.9h.2zM60.4 202h.1zM60.3 202.1h.2zM60.2 202.2h.2zM60.1 202.3h.2z"/>
<path d="M62.7 199.7h.8zM62.7 199.8h.7zM62.6 199.9h.7zM62.5 200h.7zM62.4 200.1h.8zM62.3 200.2h.7zM62.2 200.2h.7zM62.1 200.3h.7zM62.1 200.4h.6zM62 200.5h.7zM61.9 200.6h.6zM61.8 200.7h.6zM61.7 200.7h.6zM61.6 200.8h.6zM61.6 200.9h.5zM61.5 201h.5zM61.4 201.1h.5zM61.3 201.2h.5zM61.2 201.3h.5zM61.2 201.3h.4zM61.1 201.4h.4zM61 201.5h.4zM61 201.6h.3zM60.9 201.7h.3zM60.8 201.8h.2zM60.7 201.8h.3zM60.6 201.9h.3zM60.5 202h.3zM60.5 202.1h.2zM60.4 202.2h.1zM60.3 202.3h.2zM60.2 202.4h.2zM60.1 202.4h.2zM60 202.5h.2z"/>
<path d="M76.9 184.7h.1zM76.8 184.8h.2zM76.7 184.9h.2zM76.6 185h.2zM76.5 185.1h.3zM76.5 185.2h.2zM76.4 185.3h.2zM76.3 185.3h.3zM76.2 185.4h.3zM76.1 185.5h.4zM76 185.6h.4zM75.9 185.7h.5zM75.9 185.8h.4zM75.9 185.8h.3zM75.8 185.9h.3zM75.7 186h.4zM75.6 186.1h.4zM75.5 186.2h.4zM75.4 186.3h.5zM75.4 186.4h.5zM75.3 186.4h.5zM75.2 186.5h.5zM75.1 186.6h.6zM75 186.7h.6zM74.9 186.8h.6zM74.8 186.9h.6zM74.8 186.9h.6zM74.7 187h.7zM74.6 187.1h.7zM74.5 187.2h.8zM74.4 187.3h.8zM74.5 187.4h.6zM74.5 187.5h.5zM74.5 187.5h.5zM74.5 187.6h.4zM74.5 187.7h.3zM74.5 187.8h.3zM74.5 187.9h.3zM74.5 188h.2z"/>
<path d="M77 184.5h.1zM76.9 184.6h.1zM76.8 184.7h.2zM76.7 184.7h.2zM76.5 184.8h.3zM76.5 184.9h.2zM76.4 185h.2zM76.3 185.1h.2zM76.1 185.2h.4zM76 185.3h.4zM75.9 185.3h.4zM75.9 185.4h.3zM75.7 185.5h.4zM75.6 185.6h.4zM75.5 185.7h.4zM75.4 185.8h.5zM75.3 185.8h.6zM75.2 185.9h.6zM75.1 186h.6zM75 186.1h.6zM74.8 186.2h.7zM74.8 186.3h.6zM74.7 186.4h.7zM74.6 186.4h.7zM74.4 186.5h.8zM74.3 186.6h.8zM74.3 186.7h.7zM74.2 186.8h.7zM74 186.9h.8zM73.9 186.9h.9zM73.8 187h.9zM73.7 187.1h.9zM73.6 187.2h.9z"/>
<path d="M62.1 216h.6zM62.2 216.1h1.1zM62.3 216.2h1.7zM62.3 216.2h2.3zM62.4 216.3h2.8zM62.5 216.4h3.4zM62.6 216.5h3.9z"/>
<path d="M62.6 216.6h4.5zM62.6 216.7h3.9zM62.5 216.7h3.4zM62.4 216.8h2.8zM62.3 216.9h2.3zM62.3 217h1.7zM62.2 217.1h1.1zM62.1 217.2h.6z"/>
<path d="M70 216.6h4.6zM70.7 216.7h4zM71.3 216.7h3.5zM72 216.8h2.8zM72.6 216.9h2.2zM73.2 217h1.7zM73.8 217.1h1.2zM74.5 217.2h.6z"/>
<path d="M74.5 216h.6zM73.8 216.1h1.2zM73.2 216.2h1.7zM72.6 216.2h2.2zM72 216.3h2.8zM71.3 216.4h3.5zM70.7 216.5h4z"/>
</g>
<path d="M116.5 14.8v12zM116.5 139.4v12z" fill="none" stroke="#000" stroke-width="1"/>
<g fill="none" stroke="#000" stroke-width=".59">
<path d="M8.5 5.5v120zM8.5 5.5h12zM13.5 5.5v120zM20.5 5.5v287zM20.5 5.5h185zM20.5 19.5h70zM90.5 5.5v14zM205.5 5.5v287zM8.5 65.5h12zM57.5 66.4v22zM59.5 64.3h5.5zM59.5 64.3v26z"/>
<path d="M59.5 64.3l-2 2.1zM65 64.3v7.1zM65 71.4h3zM68 64.3h11.6zM68 64.3v7.1zM79.6 64.3h20.9zM100.5 64.3h.3zM100.5 64.3l.2 .7zM100.7 65l.5 .6zM100.8 64.3l.5 .1zM101.2 65.6l.7 .3zM101.3 64.4h.7z"/>
<path d="M101.9 65.9h.1zM102 64.4h14.4zM102 65.9h13.1zM110.7 77.4l.8 1.4zM111.5 75.9v2.9zM111.5 78.8h3.6zM111.5 75.9l-.8 1.5zM111.5 75.9h3.6zM115.1 75.9l1.4 1.5zM115.1 65.9v10zM115.1 78.8v10zM116.4 64.4h.2z"/>
<path d="M116.4 64.4l-1.3 1.5zM116.5 77.4l1.5 1.4zM116.5 77.4l1.5-1.5zM116.5 77.4l-1.4 1.4zM116.6 64.4h14.5zM116.6 64.4l1.4 1.5zM118 75.9h38zM118 65.9v10zM118 78.8v10zM118 78.8h38zM118 65.9h13.1zM131.1 64.4h.6z"/>
<path d="M131.1 65.9l.6-.2zM131.7 64.4l.5-.1zM131.7 65.7l.5-.5zM132.2 64.3h.3zM132.5 64.3h32.5zM132.5 64.6l-.3 .6zM132.5 64.3v.3zM156 75.9v2.9zM156 78.8l.5 1zM156.5 74.9v4.9zM156.5 74.9l-.5 1zM156.5 74.9h15z"/>
<path d="M156.5 79.8h15zM158.5 79.8v.5zM158.5 74.3v.6zM158.5 74.9v4.9zM165 60.4v3.9zM165 60.4h7.6zM171.5 74.9v4.9zM171.5 79.8l1.1 1zM171.5 74.9l1.1-1zM172.6 73.9v6.9zM172.6 60.4v13.5zM57.5 88.4l2 1.9z"/>
<path d="M59.5 90.3h22.2zM81.7 90.3h18.8zM100.5 90.3h.1M100.6 90.3h.2zM100.7 89.7l-.2 .6zM100.7 89.7l.5-.5zM100.8 90.3h.6zM101.2 89.2l.7-.3zM101.4 90.3h.6zM101.9 88.9l.1-.1zM102 90.3h14.4zM102 88.8h13.1z"/>
<path d="M115.1 88.8l1.3 1.5zM116.4 90.3h.2zM116.6 90.3h14.5zM116.6 90.3l1.4-1.5zM118 88.8h13.1zM131.1 90.3h.6zM131.1 88.8l.6 .2zM131.7 90.3h.6zM131.7 89l.5 .5zM132.2 89.5l.3 .7zM132.3 90.3h.2zM132.5 90.3h32.5z"/>
<path d="M132.5 90.2v.1zM165 90.3v4zM165 94.3h7.6zM172.6 80.8v13.5zM8.5 125.5h12zM8.5 147.5v145zM8.5 147.5h12zM13.5 147.5v145zM8.5 182.5h12zM55.5 193.5l.2 2.1zM55.7 195.6l.5 2zM55.7 191.4l-.2 2.1z"/>
<path d="M56.2 197.6l.9 2zM56.2 189.4l-.5 2zM57.1 199.6l1.1 1.7zM57.1 187.5l-.9 1.9zM58.2 185.7l-1.1 1.8zM59.5 184.1l-1.3 1.6zM59.5 184.1l1.7-1.3zM61.2 182.8l1.8-1zM63 181.8l1.9-.8zM64.9 181l2.1-.4zM67 180.6h.1M67.1 193.7l.2 .7z"/>
<path d="M67.1 193.5v.2zM67.1 180.6l1.5-.1zM67.1 180.6l.1 .7zM67.1 193.5v12.9zM67.1 180.6v12.9zM67.2 192.8l-.1 .7zM67.2 181.3l.5 .5zM67.3 194.4l.6 .4zM67.6 192.3l-.4 .5zM67.6 192.3l.7-.3zM67.7 181.8l.7 .1zM67.9 194.8l.7 .2z"/>
<path d="M68.3 192l.8 .1zM68.4 181.9h.8zM68.6 195h.1zM68.6 180.5l1.4 .1zM68.7 195l.7-.3zM69.1 192.1l.6 .3zM69.2 181.9l.5-.5zM69.7 192.4l.3 .6zM69.8 194.1l-.4 .6zM70 193v.5zM70 193.5l-.2 .6zM70 180.8l-.3 .6z"/>
<path d="M70 180.6v.2zM70 180.6l2.1 .4zM70 193.5v12.9zM70 180.6v12.9zM72.1 181l2 .7zM74.1 181.7l1.8 1.1zM75.9 182.8l1.7 1.3zM77.6 184.1l1.3 1.6zM78.9 185.7l1.1 1.8zM80 187.5l.9 1.8zM80.1 199.6l-1.1 1.7zM80.9 189.3l.5 2z"/>
<path d="M80.9 197.6l-.8 2zM81.4 191.3l.1 2.2zM81.4 195.6l-.5 2zM81.5 193.5l-.1 2.1zM8.5 207.5h12zM58.2 201.3l1.4 1.6zM59.6 202.9l1.6 1.3zM61.2 204.2l1.9 1zM63.1 205.2l1.9 .8zM65 206l2.1 .4zM67.1 206.4l1.5 .1zM67.2 205.7l-.1 .7z"/>
<path d="M67.7 205.2l-.5 .5zM67.7 205.2l.7-.2zM68.4 205l.8 .1zM68.6 206.5l1.4-.1zM69.2 205.1l.5 .4zM69.7 205.5l.3 .7zM70 206.2v.2zM70.1 206.4h.1M70.1 206.4l2-.4zM72.1 206l2.1-.8zM74.2 205.2l1.7-1zM75.9 204.2l1.7-1.3z"/>
<path d="M79 201.3l-1.4 1.6zM8.5 232.5h12zM20.5 237.5h185zM20.5 237.5v55zM27.5 237.5v25zM37.5 237.5v55zM60.5 237.5v55zM75.5 237.5v55zM85.5 237.5v55zM20.5 257.5h65zM85.5 252.5h120zM155.5 252.5v40z"/>
<path d="M155.5 257.5h15zM170.5 252.5v20zM170.5 257.5h35zM187.5 252.5v20zM8.5 267.5h12zM20.5 262.5h65zM85.5 277.5h70zM155.5 277.5h50zM155.5 272.5h50zM176.1 272.5v5zM8.5 292.5h12zM20.5 292.5h185z"/>
</g>
<text font-size="15.6" x="110.3" y="269.5">Ось</text>
<g font-size="14.6">
<text x="124" y="15.7">А</text>
<text x="124" y="156.2">А</text>
</g>
<g font-size="10.9">
<text x="79.2" y="9.3" transform="rotate(-180 79.2 9.3)">МЧ00.13.00.06</text>
<text x="63.3" y="160.3">А-А</text>
<text x="121.8" y="248.2">МЧ00.13.00.06</text>
</g>
<text font-size="10.8" x="86.2" y="288.2">Сталь 45 ГОСТ 1050-88</text>
<g font-size="8.5">
<text x="145.4" y="62.9" transform="rotate(-90 145.4 62.9)">⌀3</text>
<text x="88.4" y="172">⌀26</text>
<text x="79.1" y="214">⌀3</text>
</g>
<g font-size="7.8">
<text x="161" y="29.9">16</text>
<text x="111.6" y="38">32</text>
<text x="162" y="39.6">14</text>
<text x="41.8" y="44.8">7.5</text>
<text x="73" y="44.8">3</text>
<text x="177.5" y="47.4">1x45°</text>
<text x="114" y="50">R1,5</text>
<text x="87.4" y="55.1">16</text>
<text x="188.3" y="68.4" transform="rotate(-90 188.3 68.4)">M6</text>
<text x="46.3" y="84.3" transform="rotate(-90 46.3 84.3)">9</text>
<text x="34.7" y="101.8">2x45°</text>
<text x="155.3" y="104.6">7.5</text>
<text x="140.5" y="111.8">61</text>
<text x="110.6" y="125.2">115</text>
<text x="53.3" y="169.8">R1,5</text>
<text x="173" y="267.3">0,49</text>
<text x="193.1" y="267.3">1:1</text>
</g>
<g font-size="5.4">
<text x="12.6" y="46.3" transform="rotate(-90 12.6 46.3)">Перв. примен.</text>
<text x="12.6" y="103.4" transform="rotate(-90 12.6 103.4)">Справ. №</text>
<text x="12.6" y="176.1" transform="rotate(-90 12.6 176.1)">Подп. и дата</text>
<text x="12.6" y="205.2" transform="rotate(-90 12.6 205.2)">Инв. № дубл.</text>
<text x="12.6" y="230.9" transform="rotate(-90 12.6 230.9)">Взам. инв. №</text>
<text x="159.3" y="256.6">Лит.</text>
<text x="173.4" y="256.6">Масса</text>
<text x="188.3" y="256.6">Масштаб</text>
<text x="12.6" y="261.1" transform="rotate(-90 12.6 261.1)">Подп. и дата</text>
<text x="41.6" y="261.6">№ докум.</text>
<text x="63.9" y="261.6">Подп.</text>
<text x="21" y="266.6">Разраб.</text>
<text x="21" y="271.6">Пров.</text>
<text x="21" y="276.6">Т.контр.</text>
<text x="157.1" y="276.6">Лист</text>
<text x="178.3" y="276.6">Листов</text>
<text x="198.5" y="276.6">1</text>
<text x="21" y="286.6">Н.контр.</text>
<text x="7.5" y="292.5" transform="rotate(-90 7.5 292.5)">КОМПАС-3Dv23Учебнаяверсия©2024ООО&quot;АСКОН-Системыпроектирования&quot;, Россия. Всеправазащищены.</text>
<text x="12.6" y="290.2" transform="rotate(-90 12.6 290.2)">Инв. № подл.</text>
<text x="21" y="291.6">Утв.</text>
<text x="8.5" y="296.7">Недлякоммерческогоиспользования</text>
<text x="96" y="296.6">Копировал</text>
<text x="166" y="296.6">Формат</text>
<text x="186" y="296.6">A4</text>
</g>
<g font-size="5.3">
<text x="21.1" y="261.6">Изм.</text>
<text x="28.1" y="261.6">Лист</text>
<text x="76.1" y="261.6">Дата</text>
</g>
</svg>
